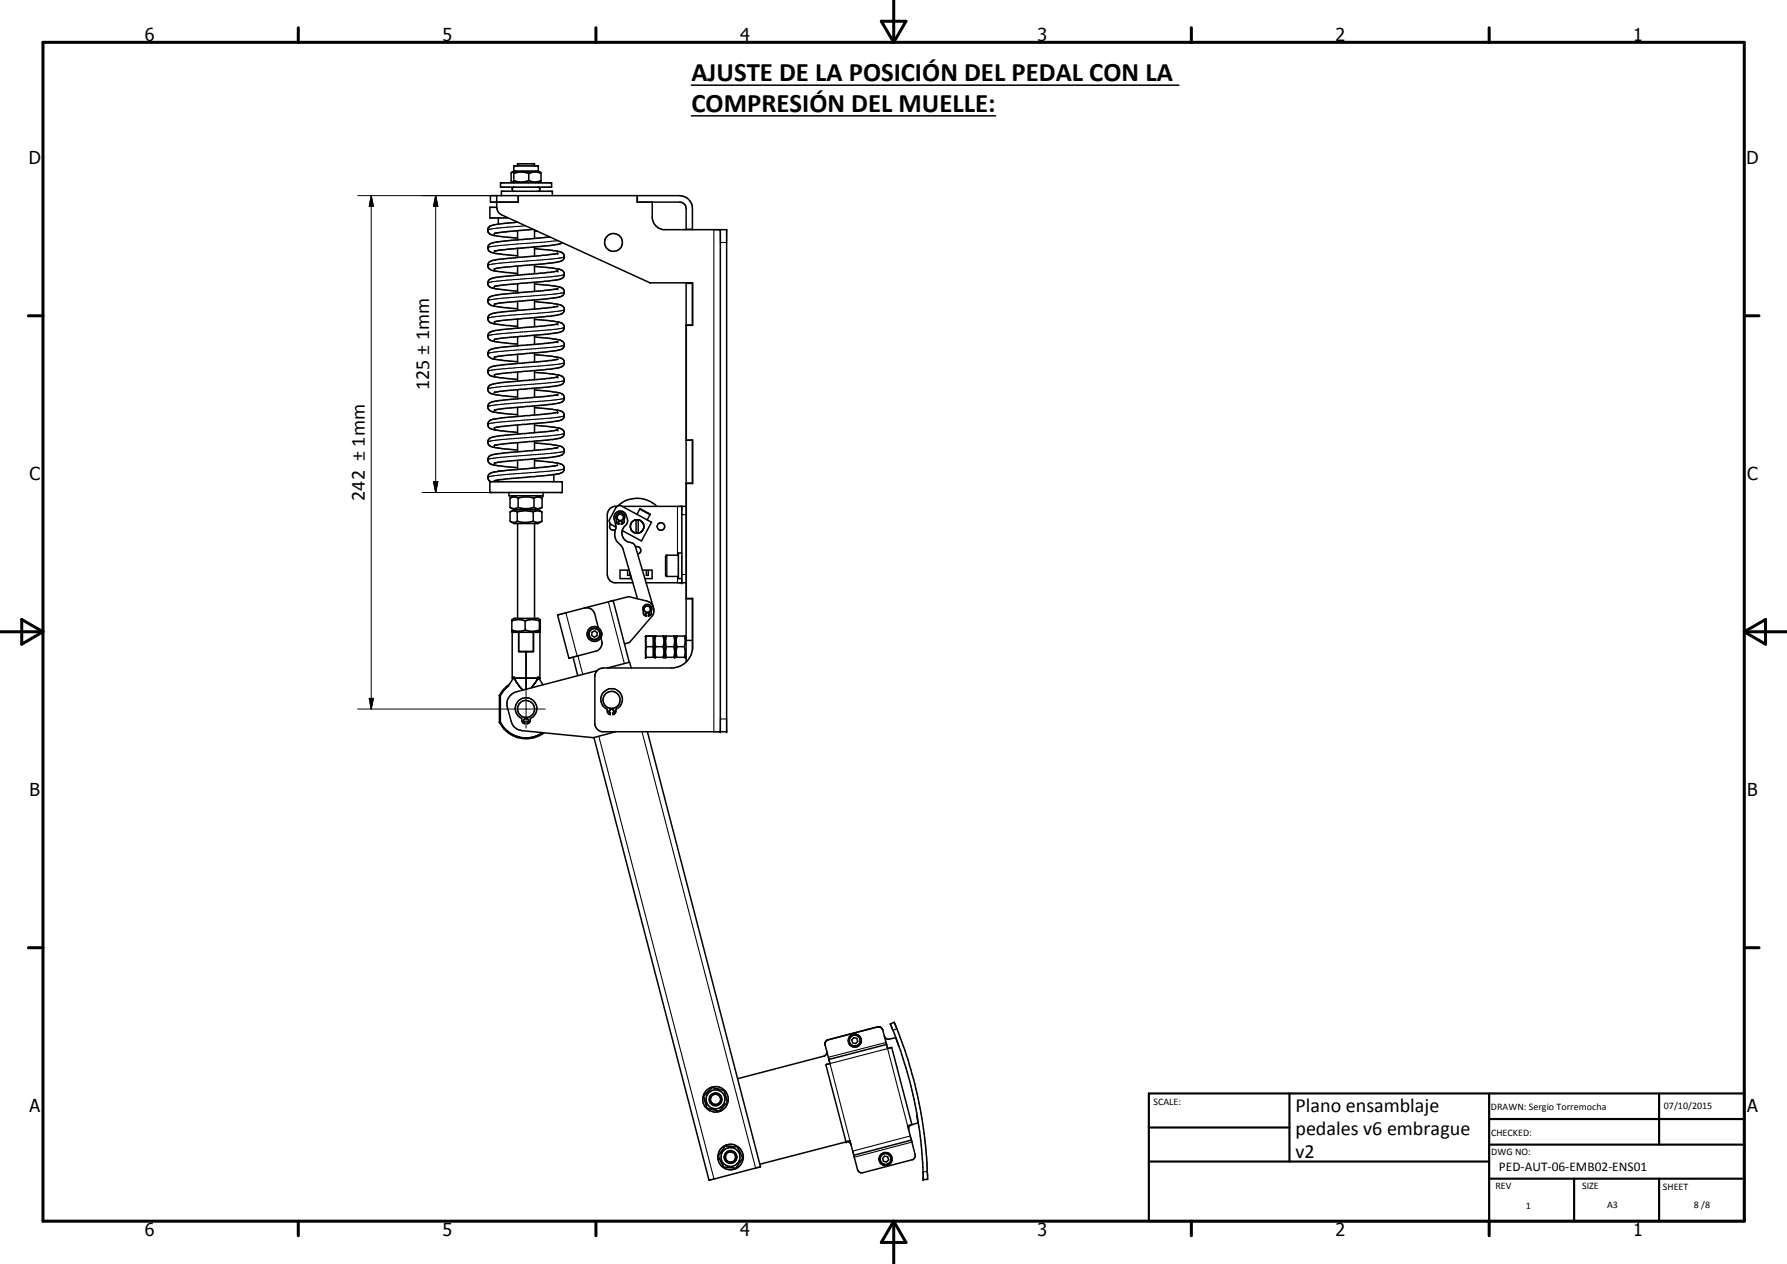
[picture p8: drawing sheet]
<svg xmlns="http://www.w3.org/2000/svg" width="420mm" height="297mm" viewBox="0 0 420 297" stroke-linecap="round" stroke-linejoin="round" font-family="sans-serif">
<g fill="none" stroke="#000" stroke-width=".35">
<path d="M121.7 39v-.5h4v.5M162.5 20h114.7M162.5 27.2h71.6M116.8 46v3l.4 .9 .8 .6 34.7 15.9 10.1 .1v10h-1.4v26.9h1.4v10.2h-1.4v27h1.4v12.1M116.8 48.7h-1.6v2.5h4.3M117.2 51.2v1.5M117.7 43h12v1h-12zM117.9 46v-1h12v1M120.8 44l-.4 .4 .4 .6M120.8 40.2v-1.2h5.8v1.2M120.8 40.2h5.8M120.8 40.7v1.8"/>
<path d="M120.8 40.7l-.2-.3-.4 .3v1.8l.6 .5M120.8 40.7a5.1 5.1 0 0 1 3.5 0M120.8 42.5l-.4 .3M120.8 42.5a4.7 4.7 0 0 0 3.5 0M120.8 40.2l-.4 .2M121.7 54.2v2.2M121.7 58.4v2.1M121.7 52.2a29.2 29.2 0 0 0-6.6 1l-.4 .6v.6l.3 .5a14.8 14.8 0 0 0 6 1l.7 .1M121.8 46l.1 1.5h-6.6v-1.5h44.5a3 3 0 0 1 3 3v5M124.3 40.7a3.5 3.5 0 0 1 2.9 0M124.3 42.5a3.2 3.2 0 0 0 2.9 0M124.3 40.7v1.8"/>
<path d="M125.4 53.9l-7.2 .6-2 .4M125.7 54v2M125.7 58v2.2M125.7 54.3l.7 .1M125.7 58l-7.8 .7-1.7 .4M125.7 58.5a22.4 22.4 0 0 1 6.5 .9 1.18 1.18 0 0 1 .4 1.4 1.18 1.18 0 0 1-1.3 .7l-1.8 .3-8.2 .7-5.1 .7M126.6 40.2l.6 .5M126.6 44l.3 .4-.3 .6M127.2 42.5l-.6 .5M127.2 40.7v1.8M129.3 55.7l-5.2 .5a45.6 45.6 0 0 0-8.9 1.1 1.25 1.25 0 0 0-.3 1.5 1.25 1.25 0 0 0 1.3 .7l5.5 .6M131.1 59.5l-2.6 .4-10.6 1a5 5 0 0 0-3 .9 1.32 1.32 0 0 0 1.3 1.9l5.5 .6"/>
<path d="M132.2 57l-.6 .3-1.3 .3-4.6 .4M149.8 46v1.5l10.5 .1a1.45 1.45 0 0 1 1 1.4v5M153.4 47.5v3.9a3.1 3.1 0 0 0 2.5 2.6h14.9v118l-29.6-.1a2.09 2.09 0 0 1-1.3-1.6v-11.7a1.98 1.98 0 0 1 1.9-1.6h16.6a5.1 5.1 0 0 0 4.4-4.5M161.3 53.9h1.5M169.4 54v118M121.7 62.5v2.2M121.7 66.7v2.1M121.7 70.8v2.1M121.7 75v2.1M121.7 79.1v2.2M125.7 62.2v2.1M125.7 66.3v2.2"/>
<path d="M125.7 70.5v2.1M125.7 74.6v2.2M125.7 78.8v2.1M125.7 62.6l4.8 .5a2.01 2.01 0 0 1 2.2 1.2 1.48 1.48 0 0 1-1.9 1.5l-14.6 1.5M125.7 66.7l5.4 .7a1.28 1.28 0 0 1 1.4 .6 1.28 1.28 0 0 1-.3 1.5l-.9 .3-2.7 .4-5.7 .5a29.4 29.4 0 0 0-6.7 .8M125.7 70.9l5.4 .6a1.28 1.28 0 0 1 1.4 .7 1.28 1.28 0 0 1-.3 1.5l-2.7 .6-10.2 .9-3.1 .4M125.7 75.1l4.8 .5a2.01 2.01 0 0 1 2.2 1.1 1.25 1.25 0 0 1-1.4 1.4l-15.1 1.7M125.7 79.2l5.4 .6a1.28 1.28 0 0 1 1.4 .7 1.28 1.28 0 0 1-.3 1.5l-2.3 .5-11.5 1.1-2.2 .3M131.1 72l-2.6 .4-11.3 1a3.1 3.1 0 0 0-2.4 1 1.38 1.38 0 0 0 1.4 1.7l5.5 .6M131.1 76.1l-1.8 .4-6 .5a37.3 37.3 0 0 0-7.9 1 1.15 1.15 0 0 0-.7 1.4 1.15 1.15 0 0 0 1.3 .8l5.7 .7M131.1 63.7l-1.8 .3-6 .5a35.9 35.9 0 0 0-8 1.1 1.17 1.17 0 0 0-.5 1.4 1.17 1.17 0 0 0 1.2 .7l5.7 .7M131.1 67.8l-2.2 .4-6.1 .5a33.9 33.9 0 0 0-7.5 1 1.19 1.19 0 0 0-.5 1.4 1.19 1.19 0 0 0 1.2 .8l5.7 .7"/>
<path d="M161.3 76.4h1.5M161.3 66.5v89.1M161.3 66.6h1.5M116.2 92.2h.1M121.7 83.3v2.1M121.7 87.4v2.2M121.7 91.6v2.1M121.7 95.7v2.2M121.7 99.9v2.1M125.7 82.9v2.2M125.7 87.1v2.1M125.7 91.2v2.2"/>
<path d="M125.7 95.4v2.1M125.7 99.5v2.2M125.7 83.4l5.4 .5a1.28 1.28 0 0 1 1.4 .7 1.28 1.28 0 0 1-.3 1.5l-.9 .3-1.8 .3-10.2 .9-3.1 .5M125.7 87.5l5.4 .6a1.24 1.24 0 0 1 1.4 .8 1.24 1.24 0 0 1-.5 1.5l-1.8 .4-11.8 1.1-2.2 .3M125.7 91.7l5.4 .5a1.28 1.28 0 0 1 1.4 .7 1.28 1.28 0 0 1-.3 1.5l-2.3 .6-11.5 1-2.2 .4M125.7 95.8l5.4 .6a1.28 1.28 0 0 1 1.4 .7 1.28 1.28 0 0 1-.3 1.5l-.6 .2-2.1 .4-10.2 .9-3.1 .4M125.7 99.9l5.4 .6a1.24 1.24 0 0 1 1.4 .8 1.24 1.24 0 0 1-.5 1.5l-2.1 .5-11.5 1-2.2 .4M131.1 88.6l-14.3 1.5a2.07 2.07 0 0 0-2.1 1.1 1.5 1.5 0 0 0 1.5 1.5l5.5 .6M131.1 88.6h.1M131.1 96.9l-13.6 1.4a3.2 3.2 0 0 0-2.7 1 1.35 1.35 0 0 0 1.4 1.7l5.5 .6M131.1 80.3l-2.2 .3-11.7 1.1a3.1 3.1 0 0 0-2.4 1 1.33 1.33 0 0 0 1.4 1.7l5.5 .6M131.1 84.4l-2.6 .4-11.3 1.1a2.86 2.86 0 0 0-2.4 .9 1.35 1.35 0 0 0 1.4 1.8l5.5 .6"/>
<path d="M131.1 92.7l-2.2 .4-11.7 1a3.1 3.1 0 0 0-2.4 1 1.33 1.33 0 0 0 1.4 1.8l5.5 .6M115.2 113.2h17v2.5h-17zM117.2 112.8v.4M117.3 110.7l-.7 .2a1.46 1.46 0 0 0-1.4 .4 1.46 1.46 0 0 0-.3 1.5l.5 .4M119.7 115.7v.8h8v-.8M119.9 119.3a1.68 1.68 0 0 0 1.9 0M119.9 117.1a1.68 1.68 0 0 1 1.9 0M119.9 119.3l1 .5M119.9 117.1v2.2M120.9 119.8h5.6M120.9 116.5l-1 .6M120.9 119.8l-.9 .5"/>
<path d="M121.7 104v2.2M121.7 108.2v2.1M121.8 117.1v2.2M121.8 119.3a6 6 0 0 0 3.7 0M121.8 117.1a6 6 0 0 1 3.7 0M125.5 119.3a1.68 1.68 0 0 0 2 0M125.5 117.1a1.68 1.68 0 0 1 2 0M125.5 117.1v2.2M125.7 103.7v2.1M125.7 107.8v2.2M125.7 104.1l5.4 .6a1.28 1.28 0 0 1 1.4 .7 1.28 1.28 0 0 1-.3 1.4l-2.3 .6-11.5 1.1-2.2 .3M125.7 108.2l5.4 .6a1.31 1.31 0 0 1 1.3 .7 1.31 1.31 0 0 1 0 1.4l-1.9 .6-14.3 1.4"/>
<path d="M126.5 116.5l1 .6M126.5 119.8l.9 .5M127.5 119.3l-1 .5M127.5 117.1v2.2M130.2 111.5v1.7M131.1 101l-14.3 1.5a2.07 2.07 0 0 0-2.1 1.1 1.5 1.5 0 0 0 1.5 1.6l5.5 .5M131.1 101h.1M131.1 109.3l-2.4 .4-11.5 1.1M131.1 105.2l-2.2 .3-11.7 1.1a3.1 3.1 0 0 0-2.4 1 1.35 1.35 0 0 0 1.4 1.7l5.5 .6M145.1 119a2.05 2.05 0 0 0-2.3 1.9v14.1l.3 1a1.78 1.78 0 0 0 1.3 .9h4.4M145.3 118.9a6.6 6.6 0 0 1 9.1 .1M145.3 118.9l-.5 .4-1.6 3.1a.89 .89 0 0 0 .6 .9l1 .6"/>
<path d="M145.3 118.9l.7-.1 7.2 3.9-2.4 4.4-4.5-2.4M146.3 119h15M160.3 119v17.9M161.3 103.5h1.5M161.3 113.5h1.5M121.6 120.3a1.47 1.47 0 0 0-1.7 0v2.2l.1 .1M121.6 122.5a5.8 5.8 0 0 0 3.8 0M121.6 122.5a1.28 1.28 0 0 1-1.6 .1M121.6 120.3l1.9-.3 1.9 .3M121.6 120.3v2.2M121.7 123v22.3M125.4 120.3a2.05 2.05 0 0 1 2 0"/>
<path d="M125.4 122.5a1.8 1.8 0 0 0 2 0M125.4 120.3v2.2M125.7 123v22.3M127.4 120.3v2.2M127.4 122.5l-.9 .5h-5.6l-.9-.4M143.5 123.1a.87 .87 0 0 0 0 1.2 .87 .87 0 0 0 1.2 .1M146.1 122.3l.2 .4-.2 .3 .1 .2 .5-.3 .1-.8a1.08 1.08 0 0 0-1-1.7 1.08 1.08 0 0 0-.9 1.7 .76 .76 0 0 0 .7 1.1l-.2-.3 .2-.6a.75 .75 0 0 0 1-.7 .75 .75 0 0 0-1.1-.7 .75 .75 0 0 0-.1 1.3l.6 .1M146.3 124.7l.5-1a2.05 2.05 0 0 0 .6-2.1 2.05 2.05 0 0 0-1.7-1.5 1.53 1.53 0 0 0-1.3 1.9 3.4 3.4 0 0 1 .2 2.8 3.1 3.1 0 0 0 1.4 3.3l.5 .8 3.4 11.8M146.3 124.7a2.47 2.47 0 0 0 2.4 2.9l.7 .9M147.6 134v1.2h.5v-.7M147.9 134h-2.1v2h2.5v-.7M148.7 122.6a1.62 1.62 0 0 0 .1 2.4"/>
<path d="M148.7 124.9l.3 .2M149.3 122.2a1.59 1.59 0 0 0-.7 2.6M149.3 125.2l.3 .1M149.3 122.2l-.3 .1M149.4 128.5a.87 .87 0 0 1 1.2 .6 .87 .87 0 0 1-.7 1.1M149.4 128.5l4.2 14.1M149.6 122.2v3.1M149.8 120.9l.7-1.3 1.9 1 .5 .3-.7 1.3M149.8 122.1l-.5 .1M149.8 122.1a1.57 1.57 0 0 1 1.4 2.4M149.8 122.1l.6 .2M150.1 122.2v3.1"/>
<path d="M150.3 125.2l-.7 .1M150.6 122.3l.6 .7 .2 .9M151 134h2.3v2h-1.6M151 124.7l-.4 .4-.7 .2-.9-.2M151.2 124.5l-.7 .6M151.4 124l-.1 .2M151.9 136.9h9.4M152 134v1.2h.4v-1.2M152.7 120.8h.1M159.5 130.5h-2.8l-.2 .3 .1 4.6 2.9 .1M160.3 130h-.8v6h.8M120.3 145.9a3.8 3.8 0 0 1 3.2 0"/>
<path d="M120.3 148.1a4.3 4.3 0 0 0 3.2 0M120.4 145.6h.1M120.4 148.3v.1M120.4 145.6l.5-.3h5.6l.4 .3M120.4 145.6v2.7M120.4 148.4l.5 .2M120.9 159.1l-.2 .3h-.3v-10.8h6.5v10.8M120.9 159.4h5.6M120.9 159.1v.3M120.9 159.4l1.3 2.1 .8 .7M120.9 159.1l-1.4 2.1-1.2 1.3-.7 .9M122 148.6v4.5h3.4v-4.5"/>
<path d="M123.5 145.9a4.6 4.6 0 0 1 3.3 0M123.5 148.1a5.3 5.3 0 0 0 3.3 0M123.5 145.9v2.2M123.7 153.1v8.9M126.5 159.1l1.2 1.8M126.5 159.1v.3M126.5 159.4l-1.3 1.9M126.5 159.1l.2 .3M126.7 159.4h.2M126.7 159.4l.1 .2 .1-.2M126.9 145.6l-.1 .2 .1 2.6M126.9 145.6h.1"/>
<path d="M126.9 148.3v.1M126.9 145.6v2.7M126.9 148.4l-.4 .2M134.7 154.4l1.1 4.4M137.4 142.9a2.02 2.02 0 0 1 2.5 1.4l.8 3.2M137.4 142.9l-6.3 1.6 2.7 10.2 6.2-1.7a2.16 2.16 0 0 0 1.3-3.1M139.2 148.6l.6-.3 .6 .4v.7l-.7 .3-.6-.4zM140.4 157.6l-19 5a3 3 0 0 0-2.1 3.6l.9 3.3a2.88 2.88 0 0 0 2.6 2.2l16.7 1.7 5.2-1.4M142.8 157l5.2-1.4 .4 1.4M144.2 141.1l3.6-.9 4.4 1.1a2.33 2.33 0 0 1 1.1 3.5l-5.3 6.2-1.2 .3M144.2 141.1l-6.8 1.8M144.2 141.1l3.7 14.5"/>
<path d="M151.8 149.5h1.8v5h-1.8zM151.8 151l.2 1M151.8 153.5l.2 1M152 143.9l-.3 .4 .3 .5a.8 .8 0 0 1-.7-1.1 1.08 1.08 0 0 1 .9-1.7 1.08 1.08 0 0 1 .9 1.7 .8 .8 0 0 1-.7 1.1l.3-.4-.3-.5M152 143.9h.4M152 149.5l-.2 .9M152 152l-.2 1M152 152h1.6M153.6 149.8h.2M153.6 154.2h.2M153.8 149.8l.2-.3h2.1l.2 .3M153.8 154.2l.2 .3h2.1l.2-.3"/>
<path d="M153.8 149.8v4.4M154.2 152h1.7M154.2 152a3.2 3.2 0 0 0 0 2.5M154.2 149.5a3.2 3.2 0 0 0 0 2.5M155.9 149.5l.2 .9-.2 1.6M155.9 152l.2 1-.2 1.5M156.3 149.8l.2-.3h2.1l.2 .3M156.3 154.2l.2 .3h2.1l.2-.3M156.3 149.8v4.4M156.7 152h1.7M156.7 152l-.2 1 .2 1.5M156.7 149.5l-.2 .9 .2 1.6"/>
<path d="M158.4 152l.2 1-.2 1.5M158.4 149.5l.2 .9-.2 1.6M158.8 149.8l.2-.3h2.1l.2 .3M158.8 154.2l.2 .3h2.1l.2-.3M158.8 149.8v4.4M159.2 152h1.7M159.2 152a3.2 3.2 0 0 0 0 2.5M159.2 149.5l-.2 1.2 .2 1.3M160.9 149.5l.2 .9-.2 1.6M160.9 152l.2 1-.2 1.5M161.3 140.7h1.5M161.3 150.5h1.5"/>
<path d="M117.4 163.4h.2M117.4 169.8h.2M117.4 163.4v6.4M117.4 169.8a7 7 0 0 0 10.5 2.4M117.6 163.4v6.4M117.6 169.8a6.8 6.8 0 0 0 10 2.4M119.8 160.8l-1.4 1.2-1 1.4M123.4 168.7h.6M123.4 168.8h.6M123.4 168.6v.4l-.3 .2v.3l.3 .1v.5l-.6-.5-.1-.8a2.54 2.54 0 0 1-1-3.9 2.54 2.54 0 0 1 4 0 2.54 2.54 0 0 1-1 3.9l-.1 .8-.6 .5v-.5l.3-.3-.1-.2-.2-.1v-.4M125.2 161.3l-.2 .3M143.5 166.5v.4l-.3 .2 .3 .3v.5l-.4-.1a1.01 1.01 0 0 1-.3-1.1 2.53 2.53 0 0 1-1-3.9 2.53 2.53 0 0 1 4 0 2.53 2.53 0 0 1-1 3.9 1.06 1.06 0 0 1-.5 1.2h-.2v-.5l.3-.2-.1-.2-.2-.1v-.4"/>
<path d="M143.5 166.5h.6M152.2 172l26.6 102.2-12 3.1h-.1l-27.1-104M167.4 255.6l2.9 .7 .5 2 .2 .7-2 2.1-2.8-.7-.4-1.4-.4-1.4zM194 245.3v.3M194 245.4v.2M194 245.6l.9 3.4M194.2 244.7l-.2 .7M194.2 244.7l-.2 .5M194.4 247l-.1 .6-.4 .6-20.5 5.3M194.5 244.4l-.3 .3M194.7 244.3l-.2 .1M194.9 249l.2 .9-.9 .3 4.7 18.2"/>
<path d="M200.6 243l.1 .2M200.7 243.8l.8 .2 .2 .7-.5 .5-.7-.1-.2-.7zM200.8 243l.1 .2M200.8 243h-.2M200.8 243a1.55 1.55 0 0 1 1.7 2 1.55 1.55 0 0 1-2.5 .7 1.55 1.55 0 0 1 .4-2.6l.2-.1M207.3 241.7a.88 .88 0 0 0-1-.4l-11.6 3M207.5 241.9l-.2-.3a.88 .88 0 0 0-1-.3l-11.6 3M207.5 241.8v.3M207.5 242v.1M207.5 242.1l.9 3.4M207.9 243.5l.2 .4 .6 .3 1.9-.4 .6 1.7M208.4 245.5l.3 .9 1-.2 4.7 18.1"/>
<path d="M208.4 245.4l-13.5 3.6M209.3 240.7l1-.5 .2 .6a101.9 101.9 0 0 1 7.4 32.2l.2 4.2h-1l-.1-1.7a97.3 97.3 0 0 0-5.6-29.6zM209.3 240.6v.1M170.5 269.3l2.9 .2 .5 1 .8 1.6-1.7 2.4-2.9-.2-.9-1.9-.3-.7zM198.9 268.4l.2-.1a.87 .87 0 0 1 1 .8M198.9 268.4l-20.3 5.2M198.9 268.4l.9-.3 .9 3.4M207.9 270.8v.2M208 271.7l.7 .1 .2 .7-.5 .5-.7-.1-.2-.7zM208.1 270.8v.2M214.3 267.9l-13.6 3.6M214.4 264.3l-.4 .2a.88 .88 0 0 0-.4 1"/>
<path d="M214.4 264.3l-1 .2 1.8 7-.1 .5-.4 .5-12.3 3.1-.7-.5-1-3.6M214.4 264.3h.1M215.6 262.2l.2 1.7-1.4 .4"/>
<circle cx="144.2" cy="57" r="2.09"/>
<circle cx="155.4" cy="123.7" r=".88"/>
<circle cx="139.8" cy="149" r="1.74"/>
<circle cx="139.8" cy="149" r="1.37"/>
<circle cx="152.2" cy="143.2" r=".77"/>
<circle cx="123.7" cy="166.6" r="2"/>
<circle cx="143.8" cy="164.5" r="1.99"/>
<circle cx="168.2" cy="258.3" r="1.51"/>
<circle cx="168.2" cy="258.3" r="2.23"/>
<circle cx="168.2" cy="258.3" r="1.2"/>
<circle cx="168.2" cy="258.3" r="3"/>
<circle cx="201" cy="244.5" r="1.37"/>
<circle cx="171.7" cy="271.9" r="3"/>
<circle cx="171.8" cy="271.9" r="2.22"/>
<circle cx="171.8" cy="271.9" r="1.5"/>
<circle cx="171.8" cy="271.9" r="1.2"/>
<circle cx="208.2" cy="272.4" r="1.37"/>
<circle cx="208.2" cy="272.4" r="1.55"/>
</g>
<g fill="none" stroke="#000" stroke-width=".25">
<path d="M123.5 53.1l-6.5 .5-1.8 .2-.5 .3M131.1 56.6l-13.7 1.1a4.9 4.9 0 0 0-2.7 .6M167.8 54v118M169.4 57h1.4M114.7 70.6v.1M114.7 70.6h.1M132.7 72.8h.1M132.7 68.6h.1M132.7 60.3h.1M132.7 60.3l-.9 .3-2.1 .3-12.4 .9-2.1 .3-.5 .3M132.7 64.5l-.9 .3-2.4 .3-12.4 .9-1.8 .3-.5 .2M132.7 72.8l-3.6 .6-12.1 .9-1.8 .3-.5 .2"/>
<path d="M132.7 77l-3.3 .5-12.4 1-1.8 .2-.5 .3M132.7 76.9v.1M132.7 68.6l-.4 .2-1.7 .3-13.3 1-2.5 .5M114.7 99.7h.1M114.7 87.2h.1M114.7 87.2v.1M114.7 95.5v.1M114.8 95.5h-.1M132.7 89.4h.1M132.7 81.1h.1M132.7 81.1l-1.1 .3-2.2 .3-13.2 1-1.5 .4M132.7 89.4l-3.3 .6-12.4 .9-1.9 .3-.4 .2"/>
<path d="M132.7 85.2v.1M132.7 93.5l-.4 .2-1.7 .3-11.9 .9-3.9 .6M132.7 97.7h.1M132.7 97.7l-1.3 .3-2.3 .3-12.1 .9-2.3 .5M132.7 85.3l-1.3 .3-2.3 .3-12.1 .9-2.3 .4M114.7 108h.1M114.7 103.8v.1M114.7 112.1v.1M114.7 112.1h.1M114.7 103.8h.1M132.7 110.1l-.5 .3-1.9 .2-12 .9-2.3 .3-1.2 .3M132.7 101.8l-.4 .2-1.7 .3-12.3 1-3.5 .5"/>
<path d="M132.7 106l-.4 .2-2 .3-12.3 .9-3.3 .6M150.4 119.7h.1M150.4 119.7l2.4 1.2M159.3 119v11.5M152.8 120.9v.1M156.8 130.5v5M159.3 135.5v1.4M160.3 120.9h1M160.3 135h1M133 144l2.7 10.2M135.9 154.1l1.1 4.4M143 141.4l3.8 14.6"/>
<path d="M140.8 173l27.1 104.1M150.9 172l26.8 102.5M169.4 169h1.4M208.3 245l-13.5 3.5M210.9 241.8l-.9 .3M213.4 264.5l-4.7-18.1-13.6 3.5 4.7 18.2M214 267l-13.5 3.5M214.4 268.4l-13.5 3.5M218 275.3l-1 .1"/>
<circle cx="139.8" cy="149" r="1.22"/>
<circle cx="201" cy="244.5" r="1.23"/>
<circle cx="208.2" cy="272.3" r="1.23"/>
</g>
<g fill="#000">
<circle cx="120.8" cy="39" r=".18"/>
<circle cx="121.7" cy="38.5" r=".18"/>
<circle cx="126.6" cy="39" r=".18"/>
<circle cx="116.2" cy="54.9" r=".18"/>
<circle cx="120.8" cy="40.2" r=".18"/>
<circle cx="126.6" cy="40.2" r=".18"/>
<circle cx="129.9" cy="45" r=".18"/>
<circle cx="131.1" cy="59.5" r=".18"/>
<circle cx="116.2" cy="75.6" r=".18"/>
<circle cx="116.2" cy="67.3" r=".18"/>
<circle cx="116.2" cy="63.2" r=".18"/>
<circle cx="116.2" cy="71.5" r=".18"/>
<circle cx="116.2" cy="79.8" r=".18"/>
<circle cx="131.1" cy="76.1" r=".18"/>
<circle cx="131.1" cy="67.8" r=".18"/>
<circle cx="131.1" cy="63.7" r=".18"/>
<circle cx="116.2" cy="88.1" r=".18"/>
<circle cx="116.2" cy="83.9" r=".18"/>
<circle cx="116.2" cy="96.4" r=".18"/>
<circle cx="131.1" cy="92.7" r=".18"/>
<circle cx="131.1" cy="88.6" r=".18"/>
<circle cx="131.1" cy="80.3" r=".18"/>
<circle cx="131.1" cy="96.9" r=".18"/>
<circle cx="116.2" cy="100.5" r=".18"/>
<circle cx="116.2" cy="112.9" r=".18"/>
<circle cx="116.2" cy="104.7" r=".18"/>
<circle cx="116.2" cy="108.8" r=".18"/>
<circle cx="127.7" cy="116.5" r=".18"/>
<circle cx="131.1" cy="101" r=".18"/>
<circle cx="160.3" cy="119" r=".18"/>
<circle cx="149.8" cy="122.1" r=".18"/>
<circle cx="151.1" cy="122.9" r=".18"/>
<circle cx="160.3" cy="136.9" r=".18"/>
<circle cx="144.2" cy="141.1" r=".18"/>
<circle cx="151.8" cy="149.5" r=".18"/>
<circle cx="151.8" cy="154.5" r=".18"/>
<circle cx="153.6" cy="149.5" r=".18"/>
<circle cx="153.8" cy="149.8" r=".18"/>
<circle cx="154" cy="154.5" r=".18"/>
<circle cx="154" cy="149.5" r=".18"/>
<circle cx="156.1" cy="154.5" r=".18"/>
<circle cx="156.1" cy="149.5" r=".18"/>
<circle cx="156.3" cy="149.8" r=".18"/>
<circle cx="156.5" cy="149.5" r=".18"/>
<circle cx="156.5" cy="154.5" r=".18"/>
<circle cx="158.6" cy="149.5" r=".18"/>
<circle cx="158.6" cy="154.5" r=".18"/>
<circle cx="158.8" cy="149.8" r=".18"/>
<circle cx="161.1" cy="149.5" r=".18"/>
<circle cx="161.1" cy="154.5" r=".18"/>
<circle cx="169.4" cy="172" r=".18"/>
<circle cx="170.8" cy="172" r=".18"/>
<circle cx="194.9" cy="249" r=".18"/>
<circle cx="211.2" cy="245.5" r=".18"/>
<circle cx="198.9" cy="268.4" r=".18"/>
<circle cx="200.7" cy="271.5" r=".18"/>
<circle cx="217.1" cy="277.2" r=".18"/>
<circle cx="217.1" cy="277.1" r=".18"/>
</g>
<g fill="none" stroke="#000" stroke-width=".71">
<path d="M10.1 9.9h400v277.1h-400zM70.1 6.5v3.4M140.1 6.5v3.4M207.2 5h5.8l-2.9 4.9zM210.1 0v9.9M280.1 6.5v3.4M350.1 6.5v3.4M6.7 74.2h3.4M410.1 74.2h3.5M.1 148.5h10M5.1 145.6l5 2.9-5 2.9zM410.1 148.5h10"/>
<path d="M410.1 148.5l5-2.9v5.8zM6.7 222.7h3.4M410.1 222.7h3.5M70.1 287v3.4M140.1 287v3.4M210.1 287v10M210.1 287l2.9 5h-5.8zM280.1 287v3.4M350.1 287v3.4"/>
</g>
<path d="M270.1 257h140v30h-140zM303.2 257v16M350.1 257v30M390.1 257v12M270.1 265h33.1M270.1 273h80M350.1 277h60M350.1 269h60M350.1 263h60M370.1 277v10M390.1 277v10" fill="none" stroke="#000" stroke-width=".51"/>
<path d="M84.1 46h31.2M87.3 46l.5 2.5h-1zM87.3 46v120.6M102.4 46l.5 2.5h-1zM102.4 46v69.7M99.3 115.7h15.9M101.9 113.2h1l-.5 2.5zM84.1 166.6h44.1M86.8 164.1h1l-.5 2.5zM123.7 162.1v9" fill="none" stroke="#000" stroke-width=".24"/>
<path d="M87.3 46l.5 2.5h-1zM102.4 46l.5 2.5h-1zM101.9 113.2h1l-.5 2.5zM86.8 164.1h1l-.5 2.5z" fill="#000"/>
<g font-size="6.3">
<text x="162.5" y="19.1">AJUSTE DE LA POSICIÓN DEL PEDAL CON LA</text>
<text x="162.5" y="26.3">COMPRESIÓN DEL MUELLE:</text>
</g>
<g font-size="4.7">
<text x="100.9" y="91.7" transform="rotate(-90 100.9 91.7)">125 ± 1mm</text>
<text x="85.8" y="117.6" transform="rotate(-90 85.8 117.6)">242 ± 1mm</text>
<text x="304.6" y="261.2">Plano ensamblaje</text>
<text x="304.6" y="266.6">pedales v6 embrague</text>
<text x="304.6" y="272">v2</text>
</g>
<g font-size="4.2">
<text x="34" y="9.6">6</text>
<text x="104" y="9.6">5</text>
<text x="174" y="9.6">4</text>
<text x="244" y="9.6">3</text>
<text x="314" y="9.6">2</text>
<text x="384" y="9.6">1</text>
<text x="6.8" y="38.7">D</text>
<text x="410.6" y="38.7">D</text>
<text x="7" y="112.9">C</text>
<text x="410.8" y="112.9">C</text>
<text x="7" y="187.1">B</text>
<text x="410.8" y="187.1">B</text>
<text x="7" y="261.4">A</text>
<text x="410.8" y="261.4">A</text>
<text x="34" y="290.4">6</text>
<text x="104" y="290.4">5</text>
<text x="174" y="290.4">4</text>
<text x="244" y="290.4">3</text>
<text x="314" y="290.4">2</text>
<text x="384" y="290.4">1</text>
</g>
<text font-size="3.1" x="352.4" y="275.2">PED-AUT-06-EMB02-ENS01</text>
<g font-size="2.4">
<text x="271.2" y="259.7">SCALE:</text>
<text x="350.6" y="260.8">DRAWN: Sergio Torremocha</text>
<text x="391.2" y="260.6">07/10/2015</text>
<text x="350.6" y="267">CHECKED:</text>
<text x="350.6" y="271.4">DWG NO:</text>
<text x="351.6" y="279.3">REV</text>
<text x="372" y="279.4">SIZE</text>
<text x="391" y="279.6">SHEET</text>
<text x="358.7" y="284.1">1</text>
<text x="377.9" y="283.8">A3</text>
<text x="398.3" y="283.8">8 /8</text>
</g>
</svg>
